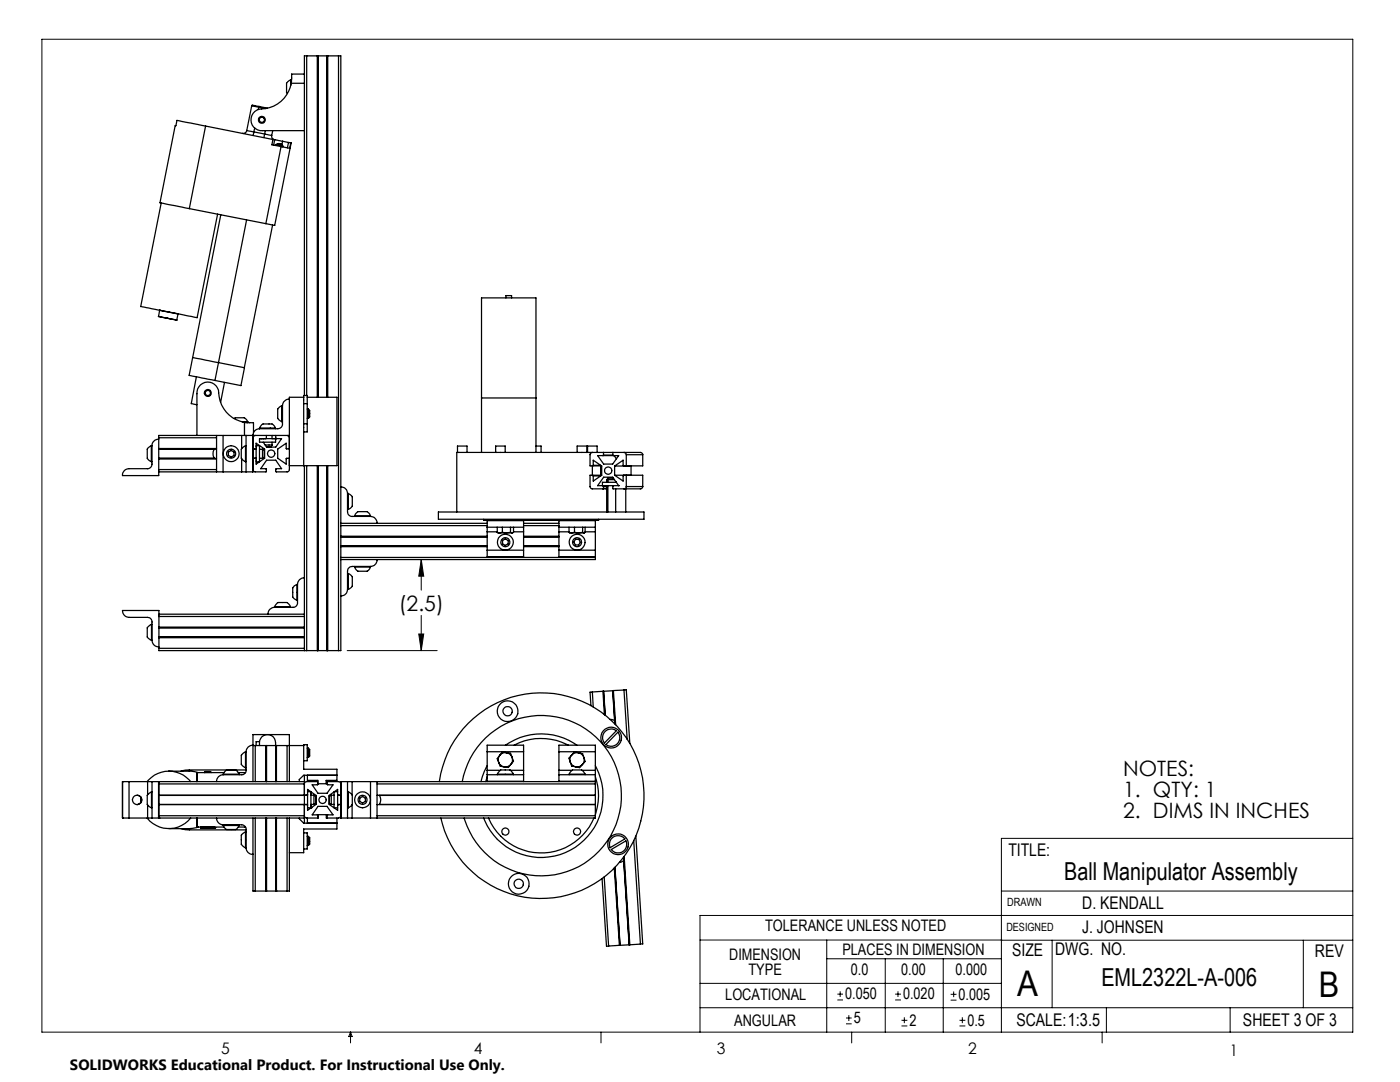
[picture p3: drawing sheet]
<svg xmlns="http://www.w3.org/2000/svg" width="279mm" height="216mm" viewBox="0 0 279 216" stroke-linecap="round" stroke-linejoin="round" font-family="sans-serif">
<g fill="none" stroke="#000" stroke-width=".2">
<path d="M8.4 7.8h261.6v198.2h-261.6zM84.1 111.7v6.1M84.1 111.7l.5 3.3h-1zM69.3 129.8h17.9M83.6 126.5h1l-.5 3.3zM84.1 122.8v7M199.8 177.8h70.2M270 167.3h-70.2v38.7M139.7 187.6h60.2M139.7 196.2h60.1M165 187.6v18.4M165 191.3h34.8"/>
<path d="M167.1 199.5h1.1M167.1 198.4h1.1M167.7 197.8v1.1M176.7 191.3v14.7M178.6 199.5h1.2M178.6 198.4h1.2M179.2 197.8v1.1M188.2 191.3v14.7M189.7 199.6h1.2M189.7 198.4h1.2M190.3 197.8v1.2M199.8 187.6h70.2"/>
<path d="M210 187.6v13.5M260.1 187.6v13.5M270 182.7h-130.3v23.3M70 206v2.1M70 206l.3 .8h-.7zM119.9 206v2.1M139.7 201.1h130.3M168.8 204.3h1.2M168.8 203.1h1.2M169.4 202.6v1.1M170 206v2.1M179.9 204.7h1.2"/>
<path d="M179.9 203.6h1.2M180.5 203v1.2M191.5 204.7h1.2M191.5 203.6h1.2M192.1 203v1.2M220 206v2.1M220.8 201.1v4.9M245.5 201.1v4.9"/>
</g>
<path d="M84.1 111.7l.5 3.3h-1zM83.6 126.5h1l-.5 3.3z" fill="#000"/>
<g fill="none" stroke="#000" stroke-width=".25">
<path d="M58 15.9l-.4 .2a1.11 1.11 0 0 0-.4 1.5v.9l.2 .2M58 15.9v1.1M58 15.9h.1v.5M58.1 16.6a6.3 6.3 0 0 1-6.4 5.2 2.17 2.17 0 0 0-1.6 2.5 2.17 2.17 0 0 0 2.3 1.8h8.3M58.1 16.6h2.6M60.7 14.8h-2.5l-.1 1.8M60.7 14.8v1.8M60.7 16.6v62.3M61.2 11.1h-.5v3.7M61.2 11.1h2.1M61.2 11.1v67.8M63.3 11.1h.1"/>
<path d="M63.3 11.1v68.2M63.4 11.1v68.2M63.4 11.1h1.9M63.5 11.1v68.2M65.3 11.1v68.2M65.3 11.1h.1M65.4 11.1h2.2M65.4 11.1v68.2M67.6 11.1h.4v93.3M67.6 11.1v118.7M41 25.2l-5.7-1.2-.2 1.1h-.1l-3.1 15.4 5.9 1.1M41 25.2l-3.2 16.4"/>
<path d="M41 25.2l13.5 2.6M49.2 26l1.5 .3M49.2 26a.73 .73 0 0 1-.8 .6M50.2 21.1l1.4 .3M50.2 21.1l.2-.1 1.3 .2M50.2 21.1l-1 4.9M50.7 26.3l-.2 .7M50.7 26.3l2.1 .4M50.8 25.5l-.1 .8M51.6 21.4l1.4 .3M51.6 21.4l-.1 .4M51.7 21.2l-.1 .2"/>
<path d="M51.7 21.2l1.7 .4M52.8 26.7l-.1 .7M52.8 26.7l1.4 .3M53 26.1l-.2 .6M54.2 27a.69 .69 0 0 0 .6 .9M54.4 26.1l-.2 .9M54.5 27.8l.3 .1M54.5 27.8l-.2 1.1 1.8 .3M54.8 27.9l1.6 .3M54.8 27.9l-.2 1.1M55 29l.1-.1 1.3 .2M55.4 28.7l-.4 .2"/>
<path d="M55.4 28.7h.1M55.7 28.6h.1M55.7 28.6l-.3 .1M55.7 28.8h.1M55.7 28.8l.2-.1 .2 .1M55.7 28.6v.2M56.1 29.2l-3 15.4M56.1 28.8h.1M56.1 28.8l.3 .3M56.4 28.2l1.2 .2M56.4 28.2l-.2 .7M56.4 29.1v.2"/>
<path d="M57.6 28.4l.4 .1M57.6 28.4l-.2 1.1M58 28.5l-3.2 16.5-1.7-.4M58 28.5l-.2 1.1-1.7-.4M32.2 40.5l-4.1 20.7 5.6 1.1M37.8 41.6l15.3 3M43.4 42.7l-4.1 20.7-5.6-1.1M44.1 42.9l-5.6 28.4M49.2 43.9l-5.6 28.5M54.4 44.9l-5.6 28.5M101 59.4v-.4h1.1v.4M31.6 63.1h.1"/>
<path d="M31.6 63.1l1.8 .4M31.9 61.9h.1M31.9 61.9l1.8 .4M31.9 61.9l-.3 1.2M33.4 63.5l1.9 .4M33.7 62.3l1.8 .4M35.5 62.7l-.2 1.2M35.6 62.6l-.1 .1M38.5 71.3l5.1 1.1M38.5 71.3l-.8 3.6 5.2 1M39.2 75.2l-1 5.3 1.1 .3M43.6 72.4l-.7 3.5"/>
<path d="M43.6 72.4l5.2 1-.7 3.5-5.2-1M44.8 76.3l-.8 4M57.7 79.7a1.32 1.32 0 0 0-1.3 1.3M60.6 79.3v-.4h.7v1.6M60.6 79.3v1.2M60.6 79.3h-2.9v14.6l-.3 .3h-2.3v-.7h1.1l-1.2-1.7h-1.8l-1.2 1.7 1.2 .1-.1 .6h-2.3l-.3-.5M61.3 79.3h5.9v13.6h-9.5M96.1 79.4h10.9M30.2 88.9l-.2 .2a1.11 1.11 0 0 0-.6 1.5 1.17 1.17 0 0 0 .8 1.5M30.2 88.9v3.2M30.2 88.9h.1M30.2 92.1h.1"/>
<path d="M30.3 88.9v3.7a.9 .9 0 0 1-.9 .9h-3.6a1.27 1.27 0 0 0-1.4 1.4h7.3v-1.2M31.7 89.6h11.1a1.57 1.57 0 0 0 0 1.8M31.7 87.6a1.27 1.27 0 0 0-1.4 1.3M31.7 87.3v4.3M31.7 91.4l11.5 .1M31.7 91.6v2.1M31.7 94.2h11.5M31.7 89.6h11.5M31.7 87.3h11.5M31.7 93.7h11.5M31.7 91.6h11.5M43.2 94.2h1.3"/>
<path d="M43.2 89.5h-11.5M43.2 86.9v7.3M44.5 94.2h3.7M44.5 86.9v7.3M45.6 90.2l.5-.3 .6 .3v.7l-.6 .3-.5-.3zM46.7 83.5l.3-.1h1a1.17 1.17 0 0 1 1.5 .8M48.2 94.2h.9M48.2 86.9v2.6M48.2 91.5v2.7M48.3 84.2h1.2M48.8 84.3a6.3 6.3 0 0 1-5.2-6.4 2.19 2.19 0 0 0-2.5-1.6 2.19 2.19 0 0 0-1.8 2.3v8.3M48.8 84.3h1.8v2"/>
<path d="M48.8 84.3v2.6M49 88.9l-.4 .2a1.02 1.02 0 0 0-.4 1.3v.3a1.16 1.16 0 0 0 .8 1.4M49 88.9v3.2M49 88.9h.1M49 92.1h.1M49.1 86.9h1.3M49.1 94.2h1.3M49.1 86.9h-17.4v.4M49.1 86.9v7.3M49.5 84.2v.1h-.5M50.4 86.9v7.3M50.4 86.9h7.3"/>
<path d="M50.5 91.4h.6M50.5 89.6h.6M50.9 86.9l-.3 .1-.1 .3M51 91.4l.1 .1M51.1 88.4l1.7 1.2v1.8l-1.7 1.2zM51.1 88.9h.7v3.2M51.1 89.5l-.6 .1M51.1 92.1h.7M51.8 85.4l.1-.2a1.11 1.11 0 0 1 1.5-.6 1.17 1.17 0 0 1 1.6 .8M51.8 87.5h3.2v.7h-3.2zM51.8 85.4h3.2M51.8 85.5a1.33 1.33 0 0 0-1.3 1.4l-.1 7.3"/>
<path d="M51.8 85.4v.1M51.8 91.4h.6M51.8 89.6h.6M52 87.5h.1M52.4 89.6l.3 .2v1.4l-.3 .2M52.4 89.6v1.8M52.5 87.5h.1M52.9 88.8h1.4M53.2 86.9v.6h-1.2M54.3 86.9v.6h.7M54.3 88.8l-.2 .4h-.9M54.3 88.2v.6"/>
<path d="M55 85.4v.1M55 87.5h.1M55 86.9l.1 .6h1.1l-1.2 1.7h-1.8l-.7-1M56.2 81l-.3 .1a1 1 0 0 0-.5 1.2v.4a1.21 1.21 0 0 0 .8 1.4M56.2 81v3.1M56.2 84.1h.2M56.2 81h.2M56.4 81v3.6a.9 .9 0 0 1-.9 .9h-3.7M57.3 86.9l.3 .1 .1 .3M57.7 89.6h-.6v-1.2l-1.7 1.2v1.8l1.7 1.2v-1.1l.6-.1M60.6 84.6v8.3M60.6 80.5v4.1"/>
<path d="M60.6 80.5h.7M60.6 84.6h.7M60.7 92.9v29.7M61.2 92.9v36.9M61.3 84.6v1.6h-.7M61.3 81.6h.3M61.3 83.5h.3M61.3 80.5v4.1M61.6 81.6v1.9M61.6 81.6l.2 .3v1.3l-.2 .3M63.3 92.9v36.9M63.4 92.9v36.9"/>
<path d="M63.5 92.9v36.9M65.3 92.9v36.9M65.4 92.9v36.9M68 97.2a1.27 1.27 0 0 1 1.4 1.3M69.4 98.5v3.6a.9 .9 0 0 0 .9 .9h3.6M69.4 98.5h.1M69.5 98.5l.2 .1a1.09 1.09 0 0 1 .6 1.4 1.19 1.19 0 0 1-.8 1.6M69.5 98.5v3.1M91.3 90.3h-.1v11.9M91.3 90.3h26.9M91.3 90.3v-1.3h1.9v1.3M96.1 90.3v-30.9h10.9v30.9"/>
<path d="M98.9 90.3v-1.3h1.9v1.3M107 89h1v1.3M115.2 90.3v-1.3h1.9v1.3M117.3 90.3v-1.3h1.9v1.3M118.2 90.3l-.4 .4v2.3h2.3M118.2 90.3h9.6l.3 .1 .2 .3M118.2 93v1.8M118.3 94.8l.1 .2M118.4 92.9l-.1 .1M118.4 92.9v-1.1l1.7 1.2v1.8l-1.7 1.2v-1M118.4 92.9h1.5M118.4 95h1.5"/>
<path d="M119.3 90.9h4.2l-1.2 1.7h-1.8zM119.9 93v1.8M120.1 94.8h-2.3v2.4l.3 .3h3M120.3 96.9l.1 .1M120.4 97.4l-.1 .1M120.4 90.8l-.1 .1M120.4 90.3v.5M120.4 97v.4M120.4 90.8h1.9M120.4 97.4h.7M120.4 97h.7M120.5 95.2h1.8l1.2 1.7h-4.2z"/>
<path d="M121.1 95.7h.2M121.1 95.7v.5M121.1 96.9v5.3M121.3 95.7h1.3M121.3 95.7v.5M121.3 96.9v5.3M122.3 90.8l.1 .1M122.3 90.3v.5M122.4 96.9h-.1v.6h5.6l.4-.4M122.4 95.4h-1l-.3 .3M122.6 90.9l.4 .6M122.7 94.8l1.7 1.2v-1l.1-.2"/>
<path d="M122.7 93v1.8M122.7 94.8h5.6v2.3M122.7 93h3.2M122.9 96.1v.1M122.9 97.5v4.7M123 96.2h-2.8v.7M123.4 96.9h.1M124.5 90.3l.3 .1 .2 .3M124.9 97.5v4.7M125 97.1l-.1 .2-.4 .2M125 90.7v2.3M125 94.8v2.3"/>
<path d="M125 90.7h3.3M125 97.1h3.3M125.9 93v1.8M126 93h-.1M128.3 90.7v2.3h-3.9v-1.2l-1.7 1.2M59.3 116.6l-.3 .1a1.13 1.13 0 0 0-.6 1.5 1.24 1.24 0 0 0 .9 1.6M59.3 116.6v3.2M59.3 116.6h.1M59.3 119.8h.1M60.7 115.3a1.4 1.4 0 0 0-1.3 1.3v3.7a.85 .85 0 0 1-.9 .9h-3.7M68 104.4v.5M68 107v.1"/>
<path d="M68 109v.1M68 111.2v.5M68 111.7v18.1h-.4M68 104.9v2.1M68 107.1v1.9M68 109.1v2.1M68 104.4h29.2M68 107.1h29.2M68 109h29.2M68 111.2h50.8M68 108.9h29.2M68 104.9h29.2"/>
<path d="M68 107h29.2M68 109.1h29.2M69.4 117.6a1.33 1.33 0 0 1-1.4 1.3M69.4 101.6h.1M69.4 117.6h.1M69.4 114.4h.1M69.5 114.4l.5 .3a1.01 1.01 0 0 1 .3 1.3 1.06 1.06 0 0 1-.3 1.3l-.5 .3M69.5 114.4v3.2M70.8 102.9l.2-.5a1.01 1.01 0 0 1 1.4-.3 1.17 1.17 0 0 1 1.5 .8M70.8 113.1l.2 .5a1.01 1.01 0 0 0 1.4 .4 1.17 1.17 0 0 0 1.5-.9M70.8 102.9h3.1M70.8 113.1h3.1"/>
<path d="M70.8 102.9v.1M70.8 113v.1M73.9 113h-3.6a.97 .97 0 0 0-.9 .9v3.7M73.9 103a1.33 1.33 0 0 1 1.3 1.4M73.9 102.9v.1M73.9 113v.1M75.2 111.7a1.27 1.27 0 0 1-1.3 1.3M87.5 102.2h41v1.4h-41zM96.6 103.6v.2M96.6 103.8h.6M96.6 103.8h22.9M97.2 103.8h21.6"/>
<path d="M97.2 103.9v1.3M97.2 105.2v.9M97.2 109.8v1.3h7.3v-1.3M97.2 103.8v.1M97.2 106.1v3.7M97.2 103.9h7.3M97.2 105.2h7.3M97.2 109.8h7.3M97.2 106.1h2M99.2 106.2l.5 .1M99.2 105.2v1M99.7 106.3h1.4"/>
<path d="M100.3 106.2l.8 .1M100.3 105.2v1M100.3 106.2l-.6 .1M100.3 107.8l.6-.3 .5 .4v.6l-.6 .3-.5-.3zM101.1 106.3h1.1M101.9 106.2l.3 .1M101.9 105.2v1M101.9 106.2l-.8 .1M102.4 106.3h-.2M102.5 105.2v1l-.3 .1M102.5 106.1h2M104.5 103.9v1.3"/>
<path d="M104.5 105.2v.9M104.5 103.8v.1M104.5 106.1v3.7M104.5 104.4h7M104.5 107.1h7M104.5 109h7M104.5 108.9h7M104.5 104.9h7M104.5 107h7M104.5 109.1h7M111.5 103.9v1.3M111.5 105.2v.9"/>
<path d="M111.5 109.8v1.3h7.3M111.5 103.8v.1M111.5 106.1v3.7M111.5 103.9h7.3M111.5 105.2h7.3M111.5 109.8h7.3M111.5 106.1h2.1M113.6 106.2l.5 .1M113.6 105.2v1M114.1 106.3h1.4M114.7 106.2l.8 .1M114.7 105.2v1"/>
<path d="M114.7 106.2l-.6 .1M114.9 107.6h.6l.3 .6-.3 .6-.7-.1-.3-.5zM115.5 106.3h1M116.3 106.2l.2 .1M116.3 105.2v1M116.3 106.2l-.8 .1M116.7 106.3h-.2M116.8 105.2v1l-.3 .1M116.8 106.1h2M118.8 103.9v1.3M118.8 105.2v.9M118.8 109.8v1.3"/>
<path d="M118.8 111.2v.5h-50.8M118.8 103.8v.1M118.8 106.1v3.7M118.8 111.1v.1M119.5 103.6v.2h-.7M30.2 124.6l-.3 .2a.96 .96 0 0 0-.5 1.2 1.33 1.33 0 0 0 .3 1.4l.5 .4M30.2 124.6v3.2M30.2 124.6h.1M30.2 127.8h.1M30.3 127.8a1.33 1.33 0 0 0 1.4 1.3M31.7 125.1v-3.3h-7.3a1.34 1.34 0 0 0 1.4 1.4h3.7a.9 .9 0 0 1 .8 .9v3.7M31.7 125.1v2.1"/>
<path d="M31.7 129.4v.4h29M31.7 127.2v2.2M31.7 122.6h29M31.7 125.1h29M31.7 125.2h29M31.7 123h29M31.7 127.1h29M31.7 127.2h29M31.7 129.4h29M31.7 125.3h29M54.8 121.1l.1-.3a1.14 1.14 0 0 1 1.5-.6 1.24 1.24 0 0 1 1.6 .9M54.8 121.1h3.2"/>
<path d="M54.8 121.2a1.33 1.33 0 0 0-1.3 1.4M54.8 121.1v.1M58 121.1v.1M60.7 125.1v.1M60.7 122.6v.4M60.7 127.1v.1M60.7 129.4v.4M60.7 129.8h.5M60.7 123v2.1M60.7 125.2v1.9M60.7 127.2v2.2M61.2 129.8h2.1"/>
<path d="M63.3 129.8h.1M63.4 129.8h1.9M65.3 129.8h.1M65.4 129.8h2.2M118.2 138.1h-.4l.1 2.7M118.2 138.1l.2 3M120.3 137.9h.1M120.3 137.9l-2.1 .2M120.3 137.9l.3 4.7M120.4 137.9l.4 4.8M120.4 137.9h.1M120.5 137.9l.3 4.8"/>
<path d="M122.3 137.8l.4 6-.9-.3M122.3 137.8h.1M122.3 137.8l-1.8 .1M122.3 137.8l.4 6.7M122.4 137.8h-.1M122.4 137.8l.5 6.8M124.5 137.7h.5l.7 10.6M124.5 137.7l-2.1 .1M124.5 137.7l.7 9.8M24.4 156h.1M24.4 156h1.4M24.4 156v7.2"/>
<path d="M25.8 156h3.7M25.8 156v7.2M27.3 158.7a.94 .94 0 0 1 1 .9 .94 .94 0 0 1-1 .9M28.1 159v1.2M29.5 156h.8M29.5 156v2.6M30.2 158l-.2 .2a1.04 1.04 0 0 0-.6 1.4v.2a1.13 1.13 0 0 0 .8 1.4M30.2 158v3.2M30.2 158h.1M30.3 156h1.3M30.3 156v7.2M31.6 156h29.1"/>
<path d="M31.6 156v7.2M31.7 156h.1M31.7 156v.4M31.7 158.7h29.7M31.7 156.4v6.4M31.7 156.4h29M31.7 158.7h29M33.7 153.9h4.5l1.3 .3M33.7 153.9a5.7 5.7 0 0 0-4.3 2.1M33.7 153.9a5.7 5.7 0 0 1 4.4 2.1M39.3 154.2h.1M39.3 154.2v1.8"/>
<path d="M39.3 154.2h5.4M40.8 154.1l.2-.1h1l.2 .1M40.8 154.1h.1M40.8 154.1h1.4M40.8 154.1v.1M42.2 154.1v.1M44.6 154.5l.1-.3a1.21 1.21 0 0 1 1.4-.6 1.24 1.24 0 0 1 1.6 .9M44.6 154.5h3.1M44.6 154.5v.1M47.6 154.2h1.4M47.7 154.5v.1M49 150l-.2 .1a1.21 1.21 0 0 0-.6 1.5 1.24 1.24 0 0 0 .8 1.6"/>
<path d="M49 150v3.2M49 150h.1M49 153.2h.1M49.1 153.6h-11.3l-1.7 .3M50.5 148.7a1.4 1.4 0 0 0-1.4 1.3v3.7a.85 .85 0 0 1-.9 .9h-3.7a1.33 1.33 0 0 0-1.3 1.4M50.5 148.8h.4M50.5 156v-9.4h7.2v9.4M50.9 148.8h2.2M50.9 148.8v7.2M51.8 148a1.66 1.66 0 0 1 2-1.4 1.66 1.66 0 0 1 1.2 2.2M51.8 148v.8M51.8 148h-.7v.8"/>
<path d="M53.1 148.8h.1M53.1 148.8v7.2M53.2 148.8h1.8M53.2 148.8v7.2M55 148.8h.2M55 148.8h.1M55 148.8v7.2M55.2 148.8h2.1M55.2 148.8v7.2M57.3 148.8h3.3M57.3 148.8v7.2M60.6 148.8v-.2h.7v3.2h-.7"/>
<path d="M60.6 148.8v4.7h6.6v2.2h-2.1v.7h-1.7M60.7 156v.4M60.7 154.7v1.3M60.7 156.4v6.4M61.3 149.3h.3M61.3 151.1h.3M61.3 154.7v1h2.1v.9h-1.1l1.2 1.7h1.8l1.2-1.7h-1.1v-.6h2.2l.4 .4M61.3 158.6h.1M61.4 158.6v2.1M61.4 158.6l-.2 .1M61.4 158h.7M61.4 158.6v-1.1l1.7 1.2v1.8l-1.7 1.2v-1"/>
<path d="M61.6 149.3l.2 .3v1.2l-.2 .3M61.6 149.3v1.8M62.7 158.7h-.6v-.7v3.2M62.7 158.7l.3 .2v1.4l-.3 .2M62.7 158.7v1.8M63.4 156.1v-.1h-2.3l-.4 .4M66.1 158.7l-.4 .2v1.4l.4 .2M66.1 158.7v1.8M66.1 158.7h.6M66.7 158v3.2h.7M66.7 158h.7M67.2 154.7h-6.6l-.9 .8v.5"/>
<path d="M67.4 158.6v2.1M67.4 158.6l.1 .1M67.4 158.7h.6M67.4 158.6v-1.1l-1.7 1.2v1.8l1.7 1.2v-1M68.1 156h1.3M68.1 156v7.2M69.4 156h.9M69.4 158h.1M69.4 156v7.2M69.5 158l.3 .2a1.02 1.02 0 0 1 .5 1.2 1.33 1.33 0 0 1-.2 1.4l-.6 .4M69.5 158v3.2M70.3 156h3.6"/>
<path d="M70.3 156v2.6M71.8 159.3l.6-.4 .5 .4v.6l-.5 .3-.6-.3zM73.9 156h1.3M73.9 156v7.2M75.2 158.7h43.6M75.2 156h43.6M75.2 156v7.2M75.2 156.4h43.6M87.7 156a20.5 20.5 0 0 1 30.9-14.7 20.5 20.5 0 0 1 1.4 34.2 20.5 20.5 0 0 1-32-12.3M92.3 156a16 16 0 0 1 24-10.9 16 16 0 0 1 1.4 26.4 16 16 0 0 1-25.1-8.3M97.2 152.8l-.6 1.2-.6 2M97.2 154.6v1.3"/>
<path d="M97.2 153.7v.9M97.2 150v-1.3h7.3v1.3M97.2 155l-.3 1M97.2 154.6h7.3M97.2 155.9h7.3M97.2 150h7.3M97.2 150v3.7M97.2 155.9v.1M97.2 153.7h2.7M99.3 154.5l.1-.3a1.19 1.19 0 0 1 1.4-.6 1.03 1.03 0 0 1 1.4 .4l.2 .5M99.3 154.5h3.1M99.3 154.5v.1"/>
<path d="M99.5 152.1a1.59 1.59 0 0 0 1.1 .9M99.5 152.1l.3 .8 .8 .1M99.7 150.7a1.54 1.54 0 0 0-.2 1.4M99.7 150.7l-.5 .7 .3 .7M100.9 148.7a12.4 12.4 0 0 1 14.2 0M101.1 150.2a1.44 1.44 0 0 1 1.1 .9M101.1 150.2l.8 .1 .3 .8M101.1 150.2a1.44 1.44 0 0 0-1.4 .5M101.1 150.2l-.8-.1-.6 .6M101.8 153.7h2.7M102 152.5a1.46 1.46 0 0 1-1.4 .5M102 152.5l-.5 .6-.9-.1"/>
<path d="M102.2 151.1l.3 .8-.5 .6M102.2 151.1a1.4 1.4 0 0 1-.2 1.4M102.4 154.5v.1M102.6 148.7a11.7 11.7 0 0 1 10.9 0M104.5 154.6v1.3M104.5 153.7v.9M104.5 150v3.7M104.5 155.9v.1M111.5 154.6v1.3M111.5 153.7v.9M111.5 150v-1.3h7.3v1.3M111.5 154.6h7.3"/>
<path d="M111.5 155.9h7.3M111.5 150v3.7M111.5 155.9v.1M111.5 150h7.3M111.5 153.7h2.7M113.6 154.5l.2-.4a1.06 1.06 0 0 1 1.2-.5h.3a1.19 1.19 0 0 1 1.5 .9M113.6 154.5h3.2M113.6 154.5v.1M113.8 152a1.41 1.41 0 0 0 1.1 1M113.8 152l.3 .9 .8 .1M114.1 150.7a1.44 1.44 0 0 0-.3 1.3M114.1 150.7l-.5 .6 .2 .7"/>
<path d="M115.5 150.2a1.41 1.41 0 0 0-1.4 .5M115.5 150.2l-.8-.2-.6 .7M115.5 150.2a1.3 1.3 0 0 1 1 1M115.5 150.2l.8 .2 .2 .8M116.2 153.7h2.6M116.2 152.5a1.38 1.38 0 0 1-1.3 .5M116.2 152.5l-.5 .7-.8-.2M116.5 151.2a1.44 1.44 0 0 1-.3 1.3M116.5 151.2l.3 .7-.6 .6M116.8 154.5v.1M118.8 155a11.6 11.6 0 0 1 0 7.6M118.8 152.8a12.3 12.3 0 0 1-5.5 17.1 12.3 12.3 0 0 1-16.8-6.7"/>
<path d="M118.8 158.7l-43 .1a1.65 1.65 0 0 1-.1 1.7h43.1M118.8 154.6v1.3M118.8 153.7v.9M118.8 156v.4M118.8 150v3.7M118.8 155.9v.1M118.8 156.4v6.4M120.9 145.8a1.77 1.77 0 0 1 2.1 0l-2.4 2.5a1.76 1.76 0 0 1 .3-2.5zM123.3 146.1a1.74 1.74 0 0 1-.1 2.3 1.74 1.74 0 0 1-2.3 .2zM24.4 163.2h.1M24.4 163.2h1.4M25.8 163.2h3.7"/>
<path d="M29.4 163.2a5.6 5.6 0 0 0 8.7 0M29.5 163.2h.8M29.5 160.6v2.6M30.2 161.2h.1M30.3 163.2h1.3M31.6 163.2h29.1M31.7 163.2h.1M31.7 162.8v.4M31.7 160.5h29.6l.1 .2M31.7 160.5h29.7M31.7 162.8h29M36.1 165.3l1.7 .3h11.3"/>
<path d="M39.3 165h.1M39.3 163.2v1.8M39.3 165h5.4M39.6 165l-1.8 .3h-4.1M40.1 165.2h2.7M40.1 165.2h.1M40.1 165v.2M40.2 165.2h.1M40.2 165v.2M40.3 165.2h.1M40.3 165v.2M40.4 165.2h.1"/>
<path d="M40.4 165v.2M40.5 165v.2M40.5 165.2h.1M40.6 165.2h.1M40.6 165v.2M40.7 165.2h.1M40.7 165v.2M40.8 165.2h.1M40.8 165v.2M40.9 165.2h.1M40.9 165v.2M41 165v.2"/>
<path d="M41 165.2h.1M41.1 165v.2M41.1 165.2h.1M41.2 165.2h.1M41.2 165v.2M41.3 165.2h.1M41.3 165v.2M41.4 165.2h.1M41.4 165v.2M41.5 165v.2M41.5 165.2h.1M41.6 165v.2"/>
<path d="M41.6 165.2h.1M41.7 165.2h.1M41.7 165v.2M41.8 165.2h.1M41.8 165v.2M41.9 165.2h.1M41.9 165v.2M42 165.2h.1M42 165v.2M42.1 165v.2M42.2 165l-.1 .2M42.2 165.2h.1"/>
<path d="M42.2 165v.2M42.3 165v.2M42.3 165.2h.1M42.4 165.2h.1M42.4 165v.2M42.5 165.2h.1M42.5 165v.2M42.6 165.2h.1M42.6 165v.2M42.7 165.2h.1M42.7 165v.2M42.8 165.2h.1"/>
<path d="M42.8 165v.2M43.2 163.3a1.33 1.33 0 0 0 1.3 1.3h3.7a.9 .9 0 0 1 .9 .9v3.7M43.2 163.2v.1M44.6 164.7l.1 .3a1.16 1.16 0 0 0 1.4 .5 1.19 1.19 0 0 0 1.6-.8M44.6 164.7h3.1M44.6 164.6v.1M47.6 165h1.4M47.7 164.6v.1M49 166l-.5 .3a.75 .75 0 0 0-.3 1 1.63 1.63 0 0 0 .1 1.4l.7 .5M49 166v3.2M49 166h.1M49 169.2h.1"/>
<path d="M49.1 169.2a1.27 1.27 0 0 0 1.4 1.3M50.5 163.2v14.6h.4M50.9 177.8h2.2M50.9 163.2v14.6M53.1 177.8h.1M53.1 163.2v14.6M53.2 163.2v14.6M53.2 177.8h1.8M55 177.8h.2M55 177.8h.1M55 163.2v14.6M55.2 177.8h2.1"/>
<path d="M55.2 163.2v14.6M57.3 163.2v14.6M57.7 163.2v14.6h-.4M59.7 163.2l.9 1.1h6.6M60.6 166.2h.7v3.2h-.7M60.7 162.8v.4M60.7 162.8l.3 .4h.2h2.3v-.6h1.6v.6h2.5h.2l.2-.4M60.7 163.2v1.1M61.3 166.9h.3M61.3 168.7h.3M61.3 163.2v1.1M61.4 161.2h.7"/>
<path d="M61.6 166.9v1.8M61.6 166.9l.2 .2v1.3l-.2 .3M62.1 161.2h.1M62.7 160.5h-.6v.7M63.4 163.2v-.6h-1.1l1.2-1.7h1.8l1.2 1.7h-1.2v.6M66.1 160.5h.6M67.2 163.2v2.2h-6.6v4.7h-2.9M67.4 160.5h.6M68 160.5l-.6 .2M68.1 163.2h1.3M69.4 163.2h.9M69.4 161.2h.1"/>
<path d="M70.3 163.2h3.6M70.3 160.6v2.6M73.9 163.2h1.3M75.2 162.8h43.6M75.2 160.5h43.6M97.5 163.2a11.4 11.4 0 0 0 10.5 7 11.4 11.4 0 0 0 10.5-7M118.8 162.8v.4h-43.6M120.2 175.3l.8 13.5h.5M120.6 175l.9 13.8M122 169.5l2.9-1.7a1.71 1.71 0 0 1-.7 2.2 1.71 1.71 0 0 1-2.2-.5zM122.3 167.1a1.76 1.76 0 0 1 2.4 .3l-3 1.8a1.82 1.82 0 0 1 .6-2.1zM122.6 173.2l1 15.4"/>
<path d="M122.7 173.1l1 15.5M122.7 173.1l1.1 15.5M123.6 172.1l.9-.4 1.1 16.8M124.5 171.1l1.1 17.4M124.6 170.9l1.1 17.6M126.5 167.7l1.3 20.7M126.9 166.8l1.4 21.5-.5 .1M123.6 188.6h.1M123.6 188.6l-2.1 .2M123.7 188.6h.1M125.6 188.5h.1M125.6 188.5l-1.8 .1"/>
<path d="M127.8 188.4l-2.1 .1"/>
<circle cx="52.3" cy="23.9" r=".69"/>
<circle cx="52.3" cy="23.9" r=".52"/>
<circle cx="41.5" cy="78.4" r=".69"/>
<circle cx="41.5" cy="78.4" r=".52"/>
<circle cx="46.1" cy="90.5" r=".91"/>
<circle cx="46.1" cy="90.5" r="1.59"/>
<circle cx="54.1" cy="90.5" r=".74"/>
<circle cx="121.4" cy="93.9" r=".73"/>
<circle cx="100.8" cy="108.2" r="1.59"/>
<circle cx="100.8" cy="108.2" r=".9"/>
<circle cx="115.2" cy="108.2" r=".9"/>
<circle cx="115.2" cy="108.2" r="1.59"/>
<circle cx="27.3" cy="159.6" r=".92"/>
<circle cx="64.4" cy="159.6" r=".73"/>
<circle cx="72.4" cy="159.6" r=".91"/>
<circle cx="72.4" cy="159.6" r="1.59"/>
<circle cx="101.3" cy="141.9" r=".92"/>
<circle cx="101.3" cy="141.9" r="2.08"/>
<circle cx="122" cy="147.2" r="2.06"/>
<circle cx="100.9" cy="165.9" r=".72"/>
<circle cx="103.5" cy="176.3" r=".92"/>
<circle cx="103.5" cy="176.3" r="2.08"/>
<circle cx="115.2" cy="165.9" r=".72"/>
<circle cx="123.3" cy="168.5" r="2.06"/>
</g>
<g font-size="7.1">
<text x="203" y="198.7">A</text>
<text x="263.2" y="198.9">B</text>
</g>
<g font-size="4.9">
<text x="212.4" y="175.7">Ball Manipulator Assembly</text>
<text x="219.8" y="196.7">EML2322L-A-006</text>
</g>
<g font-size="4.2">
<text x="79.6" y="121.8">(2.5)</text>
<text x="224.2" y="154.8">NOTES:</text>
<text x="224.2" y="158.9">1. QTY: 1</text>
<text x="224.2" y="163.1">2. DIMS IN INCHES</text>
</g>
<g font-size="3.5">
<text x="201.2" y="170.7">TITLE:</text>
<text x="216" y="181.4">D. KENDALL</text>
<text x="202" y="190.7">SIZE</text>
<text x="210.6" y="190.6">DWG. NO.</text>
<text x="216" y="186.2">J. JOHNSEN</text>
<text x="262.4" y="190.9">REV</text>
<text x="202.9" y="204.6">SCALE:1:3.5</text>
<text x="248.1" y="204.6">SHEET 3 OF 3</text>
</g>
<g font-size="3.2">
<text x="152.7" y="185.7">TOLERANCE UNLESS NOTED</text>
<text x="145.5" y="191.5">DIMENSION</text>
<text x="168.1" y="190.5">PLACES IN DIMENSION</text>
<text x="149.4" y="194.6">TYPE</text>
<text x="169.8" y="194.6">0.0</text>
<text x="179.8" y="194.6">0.00</text>
<text x="190.7" y="194.6">0.000</text>
<text x="144.7" y="199.6">LOCATIONAL</text>
<text x="168.7" y="199.4">0.050</text>
<text x="180.2" y="199.4">0.020</text>
<text x="191.3" y="199.5">0.005</text>
<text x="146.5" y="204.6">ANGULAR</text>
<text x="170.4" y="204.2">5</text>
<text x="181.5" y="204.6">2</text>
<text x="193.1" y="204.6">0.5</text>
<text x="44.2" y="210.4">5</text>
<text x="94.6" y="210.3">4</text>
<text x="143.1" y="210.4">3</text>
<text x="193.2" y="210.3">2</text>
<text x="245.4" y="210.6">1</text>
</g>
<text font-size="3" x="14" y="213.5">SOLIDWORKS Educational Product. For Instructional Use Only.</text>
<g font-size="2.3">
<text x="200.8" y="185.7">DESIGNED</text>
<text x="201" y="180.9">DRAWN</text>
</g>
</svg>
